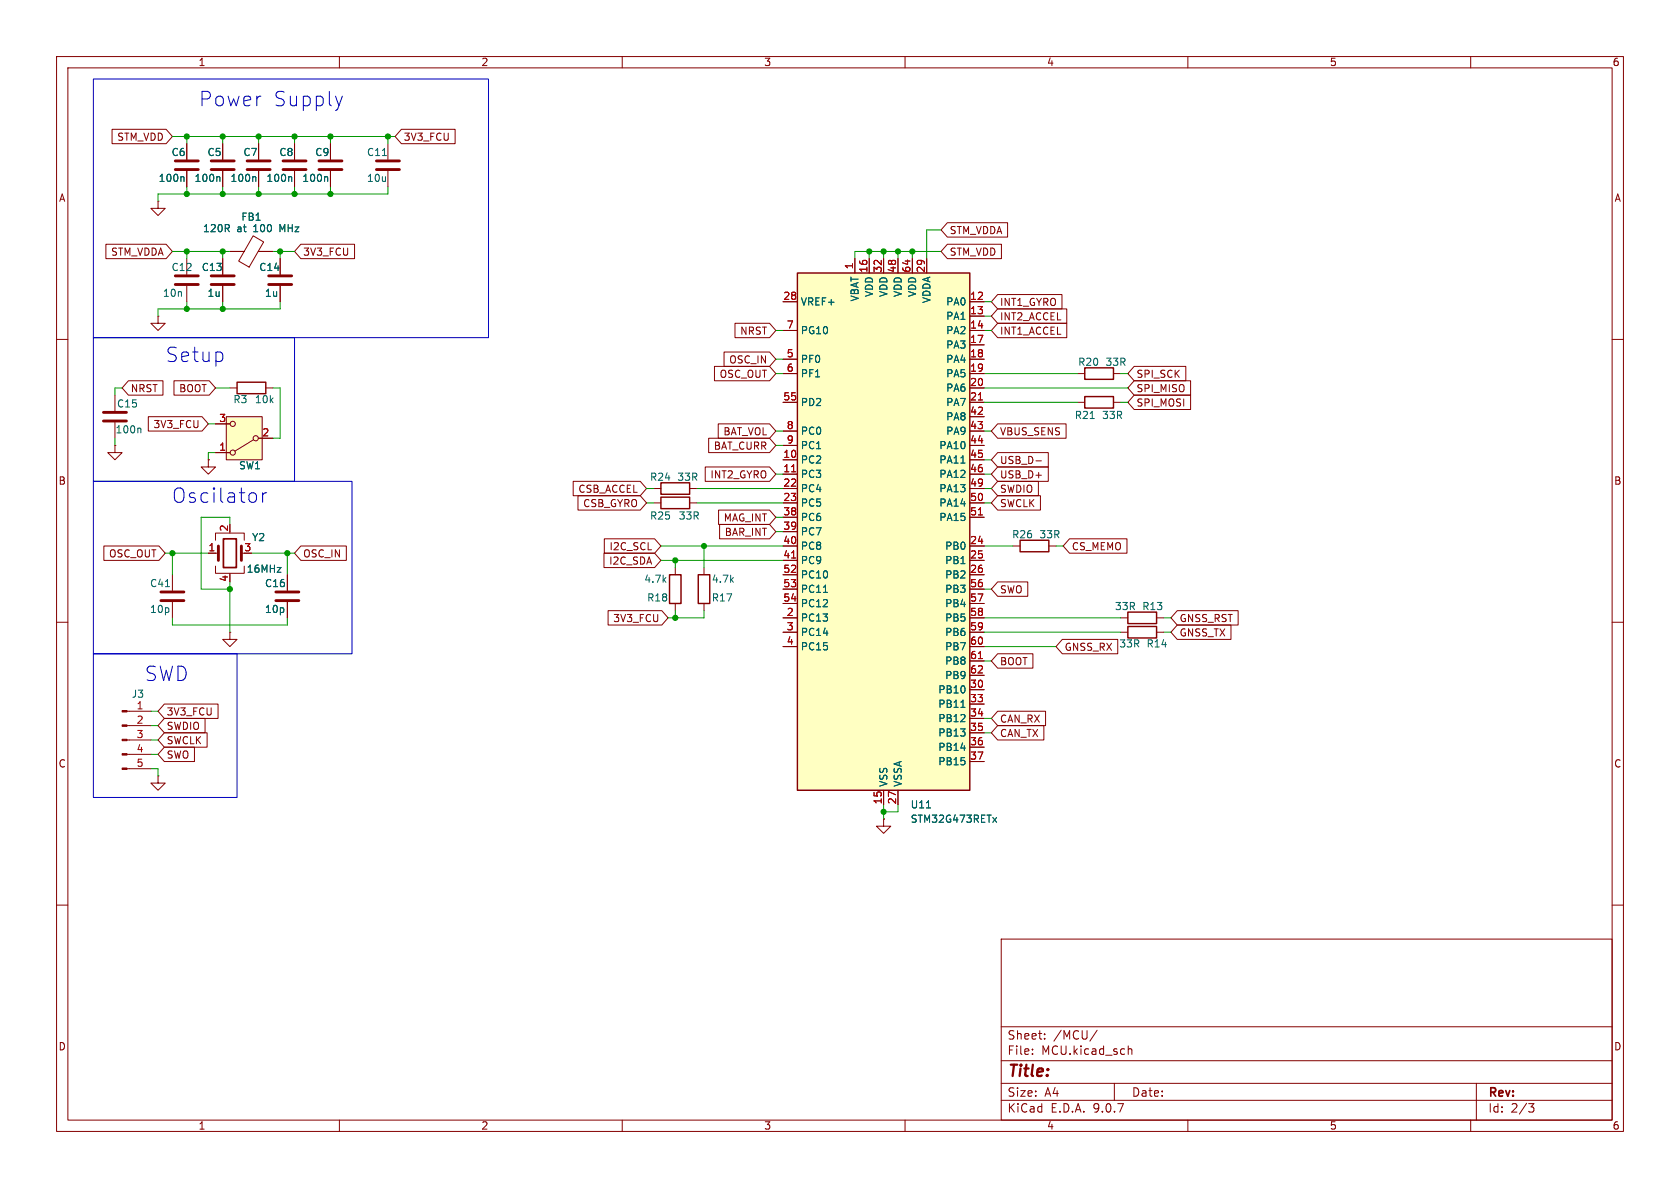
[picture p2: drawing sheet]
<svg xmlns="http://www.w3.org/2000/svg" width="297mm" height="210mm" viewBox="0 0 297 210" stroke-linecap="round" stroke-linejoin="round" font-family="sans-serif">
<g fill="none" stroke="#840000" stroke-width=".18">
<path d="M10 10h277v190h-277zM12 12h273v186h-273zM60 10v2M110 10v2M160 10v2M210 10v2M260 10v2M27.9 35.6v1.2h1.3l-1.3 1.3-1.2-1.3h1.2M27.9 35.6h.1M33 25.4v2.8M33 30.2v2.8M39.4 25.4v2.8"/>
<path d="M39.4 30.2v2.8M45.7 25.4v2.8M45.7 30.2v2.8M52.1 25.4v2.8M52.1 30.2v2.8M58.4 25.4v2.8M58.4 30.2v2.8M27.9 55.9v1.3h1.3l-1.3 1.2-1.2-1.2h1.2M27.9 55.9h.1M10 60h2M20.3 78.7v1.3h1.3l-1.3 1.3-1.3-1.3h1.3M20.3 78.7h.1"/>
<path d="M20.3 69.9v2.7M20.3 74.7v2.8M40.6 68.6h1.3M47 68.6h1.3M285 60h2M36.8 81.3v1.3h-1.2l1.2 1.2 1.3-1.2h-1.3M36.8 81.3h.1M36.8 97.8h1.8M38.1 95.5v-1.3h5.1v1.3M10 110h2M30.5 101.6v2.8M30.5 106.4v2.8"/>
<path d="M38.1 100.1v1.2h5.1v-1.2M40.6 101.3v.3M50.8 101.6v2.8M50.8 106.4v2.8M285 110h2M22.5 125.7h4.2M22.5 128.3h4.2M22.5 130.8h4.2M22.5 133.4h4.2M22.5 135.9h4.2M10 160h2M177 166h108v32h-108z"/>
<path d="M285 160h2M60 198v2M110 198v2M160 198v2M177 194.5h108M177 191.5h108M177 187.5h108M177 181.5h108M182.5 186.3v.1M182.5 185.5v.1M184.7 183.6v.1M184.7 182.8v.1"/>
<path d="M194 182.1l-1.3 2M197 191.5v3M199.5 184.9v1.5M199.5 185.5l.2-.1 .3 .1 .1 .9M210 198v2M260 198v2M261 191.5v6.5M270.2 195.1h1l-.5 .6 .4 .1 .1 .5-.3 .3h-.4"/>
</g>
<g fill="#840000" stroke="#840000" stroke-width=".18">
<path d="M21.6 125.6h.9v.3h-.9z"/>
<path d="M21.6 128.1h.9v.3h-.9z"/>
<path d="M21.6 130.7h.9v.2h-.9z"/>
<path d="M21.6 133.2h.9v.3h-.9z"/>
<path d="M21.6 135.8h.9v.2h-.9z"/>
</g>
<g fill="none" stroke="#840000" stroke-width=".51">
<path d="M31 28.4h4.1M31 30h4.1M37.3 28.4h4.1M37.3 30h4.1M43.7 28.4h4.1M43.7 30h4.1M50 28.4h4.1M50 30h4.1M56.4 28.4h4.1M56.4 30h4.1M18.3 72.9h4.1M18.3 74.4h4.1"/>
<path d="M38.6 96.5v2.6M42.7 96.5v2.6M28.4 106.2h4.1M28.4 104.6h4.1M48.8 106.2h4M48.8 104.6h4"/>
</g>
<path d="M32.3 31.2l.2 .2v.7M38.7 31.2l.2 .2v.7M45 31.2l.2 .2v.7M51.4 31.2l.2 .2v.7M57.7 31.2l.2 .2v.7M24.7 75.7l.2 .2v.6M29.2 103.7h.8" fill="none" stroke="#006464" stroke-width=".18"/>
<path d="M39.5 95.3h2.3v5h-2.3z" fill="none" stroke="#840000" stroke-width=".3"/>
<path d="M41.9 67.6h5.1v2h-5.1z" fill="none" stroke="#840000" stroke-width=".25"/>
<path d="M40 73.7h6.4v7.6h-6.4z" fill="#ffffc2"/>
<g fill="none" stroke="#840000" stroke-width=".18">
<path d="M68.6 25.4v2.8M68.6 30.2v2.8M33 45.7v2.8M33 50.5v2.8M39.4 45.7v2.8M39.4 50.5v2.8M40.6 44.5h2.6M44.8 41.7l1.8 1.1-2.6 4.4-1.8-1zM45.7 44.5h2.6M49.5 45.7v2.8M49.5 50.5v2.8M38.1 74.9h2.5"/>
<path d="M40 73.7h6.4v7.6h-6.4zM44.8 77.7l-3.3 2.1M45.7 77.5h2.6M190.5 71.1h1.3M190.5 66h1.3M196.8 71.1h1.3M196.8 66h1.3M38.1 80h2.5M40.6 111.8v1.2h-1.2l1.2 1.3 1.3-1.3h-1.3M40.6 111.8h.1M124.5 100.3v1.3M124.5 106.7v1.3"/>
<path d="M27.9 137.2v1.2h1.3l-1.3 1.3-1.2-1.3h1.2M27.9 137.2h.1M156.2 144.8v1.3h1.3l-1.3 1.2-1.3-1.2h1.3M156.2 144.8h.1"/>
<circle cx="41.1" cy="74.9" r=".46"/>
<circle cx="45.2" cy="77.5" r=".46"/>
<circle cx="41.1" cy="80" r=".46"/>
</g>
<path d="M66.5 28.4h4.1M66.5 30h4.1M31 48.8h4.1M31 50.3h4.1M37.3 48.8h4.1M37.3 50.3h4.1M47.5 48.8h4.1M47.5 50.3h4.1" fill="none" stroke="#840000" stroke-width=".51"/>
<path d="M191.8 70.1h5v2h-5zM191.8 65h5v2.1h-5zM123.4 101.6h2.1v5.1h-2.1z" fill="none" stroke="#840000" stroke-width=".25"/>
<path d="M67.6 27.5h.7M192.7 74h.8" fill="none" stroke="#006464" stroke-width=".18"/>
<path d="M141 48.3h30.4v91.4h-30.4z" fill="#ffffc2"/>
<path d="M141 48.3h30.4v91.4h-30.4zM116.8 87.9h5.1v2h-5.1zM116.8 85.3h5.1v2.1h-5.1zM180.3 95.5h5.1v2h-5.1zM118.4 101.6h2v5.1h-2zM199.4 108.2h5.1v2h-5.1zM199.4 110.7h5.1v2.1h-5.1z" fill="none" stroke="#840000" stroke-width=".25"/>
<g fill="none" stroke="#840000" stroke-width=".18">
<path d="M19.8 22.9h9.6l1.1 1.2-1.1 1.3h-9.6zM33 25.4v2.8M33 30.2v2.8M39.4 25.4v2.8M39.4 30.2v2.8M45.7 25.4v2.8M45.7 30.2v2.8M52.1 25.4v2.8M52.1 30.2v2.8M58.4 25.4v2.8M58.4 30.2v2.8M71 22.9h9.5v2.5h-9.5l-1.2-1.3z"/>
<path d="M167.5 39.4h10.6v2.5h-10.6l-1.1-1.3zM18.7 43.2h10.7l1.1 1.3-1.1 1.2h-10.7zM39.4 45.7v2.8M39.4 50.5v2.8M40.6 44.5h2.6M45.7 44.5h2.6M49.5 45.7v2.8M49.5 50.5v2.8M53.2 43.2h9.5v2.5h-9.5l-1.1-1.2zM129.9 57.1h6.1l1.2 1.3-1.2 1.3h-6.1zM138.4 53.3h2.6M138.4 58.4h2.6"/>
<path d="M151.1 45.7v2.6M153.7 45.7v2.6M156.2 45.7v2.6M158.7 45.7v2.6M161.3 45.7v2.6M163.8 45.7v2.6M167.5 43.2h9.5v2.5h-9.5l-1.1-1.2zM171.4 53.3h2.6M171.4 58.4h2.6M171.4 55.9h2.6M176.4 52.1h11.3v2.5h-11.3l-1.1-1.3zM176.4 54.6h12.2v2.6h-12.2l-1.1-1.3z"/>
<path d="M176.4 57.1h12.2v2.6h-12.2l-1.1-1.3zM22.7 67.3h6.1v2.6h-6.1l-1.1-1.3zM26.2 73.7h9.5l1.1 1.2-1.1 1.3h-9.5zM30.8 67.3h6.2l1.1 1.3-1.1 1.3h-6.2zM38.1 74.9h2.5M45.7 77.5h2.6M125.3 77.5h10.7l1.2 1.2-1.2 1.3h-10.7zM126.3 64.8h9.7l1.2 1.2-1.2 1.3h-9.7zM127 74.9h9l1.2 1.3-1.2 1.3h-9zM128 62.2h8l1.2 1.3-1.2 1.3h-8zM138.4 63.5h2.6M138.4 66h2.6"/>
<path d="M138.4 71.1h2.6M138.4 76.2h2.6M138.4 78.7h2.6M171.4 63.5h2.6M171.4 66h2.6M171.4 71.1h2.6M171.4 76.2h2.6M171.4 78.7h2.6M171.4 61h2.6M171.4 68.6h2.6M171.4 73.7h2.6M176.4 74.9h12.1v2.6h-12.1l-1.1-1.3z"/>
<path d="M200.5 69.8h10v2.6h-10l-1.1-1.3zM200.5 67.3h10v2.6h-10l-1.1-1.3zM200.5 64.8h9.1v2.5h-9.1l-1.1-1.3zM18.4 96.5h9.7l1.1 1.3-1.1 1.3h-9.7zM36.8 81.3h.1M36.8 97.8h1.3M38.1 80h2.5M53.2 96.5h8v2.6h-8l-1.1-1.3zM101.3 85.1h11.9l1.1 1.3-1.1 1.2h-11.9zM102.2 87.6h11l1.1 1.3-1.1 1.3h-11zM106.8 97.8h8.9l1.1 1.3-1.1 1.2h-8.9zM106.8 95.2h8.9l1.1 1.3-1.1 1.3h-8.9z"/>
<path d="M115.6 86.4h1.2M115.6 88.9h1.2M121.9 86.4h1.3M121.9 88.9h1.3M124.7 82.5h11.3l1.2 1.3-1.2 1.3h-11.3zM127 90.2h9l1.2 1.2-1.2 1.3h-9zM127.2 92.7h8.8l1.2 1.3-1.2 1.3h-8.8zM138.4 81.3h2.6M138.4 83.8h2.6M138.4 86.4h2.6M138.4 88.9h2.6M138.4 91.4h2.6"/>
<path d="M138.4 94h2.6M138.4 96.5h2.6M138.4 99.1h2.6M171.4 81.3h2.6M171.4 83.8h2.6M171.4 86.4h2.6M171.4 88.9h2.6M171.4 91.4h2.6M171.4 96.5h2.6M171.4 99.1h2.6M176.4 82.5h8.9v2.6h-8.9l-1.1-1.3zM176.4 80h8.9v2.6h-8.9l-1.1-1.3z"/>
<path d="M176.4 87.6h7.5v2.6h-7.5l-1.1-1.3zM176.4 85.1h7.2v2.5h-7.2l-1.1-1.2zM179.1 96.5h1.2M183.1 81.5h1M185.4 96.5h1.3M189.1 95.2h10.1v2.6h-10.1l-1.1-1.3zM50.8 101.6v2.8M50.8 106.4v2.8M107.5 107.9h9.5l1.1 1.3-1.1 1.3h-9.5zM119.4 100.3v1.3M119.4 106.7v1.3M138.4 101.6h2.6"/>
<path d="M138.4 104.1h2.6M138.4 106.7h2.6M138.4 109.2h2.6M138.4 111.8h2.6M138.4 114.3h2.6M171.4 101.6h2.6M171.4 104.1h2.6M171.4 106.7h2.6M171.4 109.2h2.6M171.4 111.8h2.6M171.4 114.3h2.6M171.4 116.8h2.6"/>
<path d="M171.4 119.4h2.6M176.4 102.9h5.3v2.5h-5.3l-1.1-1.3zM176.4 115.6h6.2v2.5h-6.2l-1.1-1.3zM187.8 113h9.8v2.6h-9.8l-1.1-1.3zM198.1 109.2h1.3M198.1 111.8h1.3M204.5 109.2h1.2M204.5 111.8h1.2M208.1 107.9h10.8v2.6h-10.8l-1.1-1.3zM208.1 110.5h9.5v2.5h-9.5l-1.1-1.2zM29.1 124.5h9.4v2.5h-9.4l-1.2-1.3zM29.1 127h7.2v2.5h-7.2l-1.2-1.2z"/>
<path d="M29.1 129.5h7.5v2.6h-7.5l-1.2-1.3zM29.1 132.1h5.3v2.5h-5.3l-1.2-1.2zM156.2 139.7v2.5M158.7 139.7v2.5M171.4 121.9h2.6M171.4 124.5h2.6M171.4 127h2.6M171.4 129.5h2.6M171.4 132.1h2.6M171.4 134.6h2.6M176.4 128.3h8.1v2.5h-8.1l-1.1-1.3zM176.4 125.7h8.4v2.6h-8.4l-1.1-1.3z"/>
<path d="M156.2 144.8h.1"/>
</g>
<path d="M173 70.7h.7M139.9 83.4h.8M139.9 98.6h.8M173 91h.7M173 116.4h.7" fill="none" stroke="#a90000" stroke-width=".18"/>
<path d="M32.3 31.2l.2 .2v.7M38.7 31.2l.2 .2v.7M45 31.2l.2 .2v.7M51.4 31.2l.2 .2v.7M57.7 31.2l.2 .2v.7M169.9 81.9h.7M145.6 104.7h.7M169.9 125h.7M163.8 142.8h.7M175.5 144.5l.7 .9M176.2 144.5l-.7 .9" fill="none" stroke="#006464" stroke-width=".18"/>
<g fill="none" stroke="#009600" stroke-width=".18">
<path d="M30.5 24.1h39.3M33 24.1v1.3M33 33v1.3M39.4 24.1v1.3M39.4 33v1.3M45.7 24.1v1.3M45.7 33v1.3M52.1 24.1v1.3M52.1 33v1.3M58.4 24.1v1.3M58.4 33v1.3M68.6 33v1.3h-40.7v1.3"/>
<path d="M68.6 24.1v1.3M30.5 44.5h10.1M33 44.5v1.2M33 53.3v1.3M39.4 44.5v1.2M39.4 53.3v1.3M48.3 44.5h3.8M49.5 53.3v1.3h-21.6v1.3M49.5 44.5v1.2M137.2 58.4h1.2M153.7 44.5v1.2M156.2 44.5v1.2"/>
<path d="M158.7 44.5v1.2M161.3 44.5v1.2M166.4 44.5h-15.3v1.2M166.4 40.6h-2.6v5.1M174 55.9h1.3M174 53.3h1.3M174 58.4h1.3M20.3 77.5v1.2M21.6 68.6h-1.3v1.3M36.8 74.9h1.3M38.1 68.6h2.5M48.3 68.6h1.2v8.9h-1.2"/>
<path d="M137.2 66h1.2M137.2 63.5h1.2M137.2 78.7h1.2M137.2 76.2h1.2M174 68.6h25.4M174 71.1h16.5M174 66h16.5M174 76.2h1.3M198.1 71.1h1.3M198.1 66h1.3M29.2 97.8h7.6M30.5 97.8v3.8"/>
<path d="M38.1 80h-1.3v1.3M40.6 92.7v-1.3h-5v12.7h5M44.4 97.8h7.7M50.8 97.8v3.8M114.3 88.9h1.3M114.3 86.4h1.3M116.8 96.5h21.6M116.8 99.1h21.6M119.4 99.1v1.2M123.2 88.9h15.2M123.2 86.4h15.2M124.5 96.5v3.8"/>
<path d="M137.2 94h1.2M137.2 91.4h1.2M137.2 83.8h1.2M174 96.5h5.1M174 81.3h1.3M174 88.9h1.3M174 86.4h1.3M174 83.8h1.3M186.7 96.5h1.3M30.5 109.2v1.3h20.3v-1.3M40.6 102.9v8.9M119.4 108v1.2"/>
<path d="M124.5 108v1.2h-6.4M174 104.1h1.3M174 109.2h24.1M174 111.8h24.1M174 114.3h12.7M174 116.8h1.3M205.7 109.2h1.3M205.7 111.8h1.3M26.7 135.9h1.2v1.3M26.7 128.3h1.2M26.7 133.4h1.2M26.7 130.8h1.2"/>
<path d="M26.7 125.7h1.2M174 129.5h1.3M174 127h1.3M156.2 142.2v2.6M158.7 142.2v1.3h-2.5"/>
</g>
<path d="M16.5 14h69.9v45.7h-69.9zM60.5 17l-.6 1.7M16.5 59.7h35.6v25.4h-35.6zM16.5 85.1h45.7v30.5h-45.7zM46.4 87.1v1.7M47.1 87.1a.65 .65 0 0 0-.7 .5M16.5 115.6h25.4v25.4h-25.4z" fill="none" stroke="#0000c2" stroke-width=".18"/>
<g fill="#009600" stroke="#009600" stroke-width=".18">
<circle cx="39.4" cy="24.1" r=".46"/>
<circle cx="45.7" cy="24.1" r=".46"/>
<circle cx="68.6" cy="24.1" r=".46"/>
<circle cx="58.4" cy="24.1" r=".46"/>
<circle cx="52.1" cy="34.3" r=".46"/>
<circle cx="52.1" cy="24.1" r=".46"/>
<circle cx="58.4" cy="34.3" r=".46"/>
<circle cx="30.5" cy="97.8" r=".46"/>
<circle cx="40.6" cy="104.1" r=".46"/>
<circle cx="50.8" cy="97.8" r=".46"/>
<circle cx="33" cy="54.6" r=".46"/>
<circle cx="33" cy="34.3" r=".46"/>
<circle cx="39.4" cy="54.6" r=".46"/>
<circle cx="49.5" cy="44.5" r=".46"/>
<circle cx="39.4" cy="34.3" r=".46"/>
<circle cx="33" cy="24.1" r=".46"/>
<circle cx="45.7" cy="34.3" r=".46"/>
<circle cx="39.4" cy="44.5" r=".46"/>
<circle cx="33" cy="44.5" r=".46"/>
<circle cx="161.3" cy="44.5" r=".46"/>
<circle cx="158.7" cy="44.5" r=".46"/>
<circle cx="153.7" cy="44.5" r=".46"/>
<circle cx="156.2" cy="44.5" r=".46"/>
<circle cx="124.5" cy="96.5" r=".46"/>
<circle cx="156.2" cy="143.5" r=".46"/>
<circle cx="119.4" cy="109.2" r=".46"/>
<circle cx="119.4" cy="99.1" r=".46"/>
</g>
<g font-size="3.5" fill="#0000c2">
<text x="35.1" y="19">Power</text>
<text x="48.3" y="19">Supply</text>
<text x="29.2" y="64.2">Setup</text>
<text x="30.4" y="89.1">Oscilator</text>
<text x="25.6" y="120.6">SWD</text>
</g>
<text font-size="2.8" fill="#840000" x="178" y="190.9">Title:</text>
<g font-size="2.1" fill="#840000">
<text x="178" y="184">Sheet:</text>
<text x="186.2" y="184">/MCU/</text>
<text x="178" y="186.7">File:</text>
<text x="184.1" y="186.7">MCU.kicad_sch</text>
<text x="178" y="196.9">KiCad</text>
<text x="178" y="194.1">Size:</text>
<text x="184.7" y="194.1">A4</text>
<text x="185.7" y="196.9">E.D.A.</text>
<text x="193.3" y="196.9">9.0.7</text>
<text x="200" y="194.1">Date:</text>
<text x="263" y="194.3">Rev:</text>
<text x="263" y="196.9">Id:</text>
<text x="267.1" y="196.9">2/3</text>
</g>
<g font-size="1.8" fill="#840000">
<text x="35" y="11.9">1</text>
<text x="85" y="11.9">2</text>
<text x="135" y="11.9">3</text>
<text x="185" y="11.9">4</text>
<text x="235" y="11.9">5</text>
<text x="285" y="11.9">6</text>
<text x="20.6" y="25.1">STM_VDD</text>
<text x="71.3" y="25.1">3V3_FCU</text>
<text x="10.3" y="35.9">A</text>
<text x="285.3" y="35.9">A</text>
<text x="167.8" y="41.6">STM_VDDA</text>
<text x="19.5" y="45.4">STM_VDDA</text>
<text x="53.5" y="45.4">3V3_FCU</text>
<text x="167.8" y="45.4">STM_VDD</text>
<text x="130.8" y="59.4">NRST</text>
<text x="176.7" y="54.3">INT1_GYRO</text>
<text x="176.7" y="56.8">INT2_ACCEL</text>
<text x="176.7" y="59.4">INT1_ACCEL</text>
<text x="128.8" y="64.5">OSC_IN</text>
<text x="23" y="69.5">NRST</text>
<text x="31.6" y="69.5">BOOT</text>
<text x="127.1" y="67">OSC_OUT</text>
<text x="200.8" y="69.5">SPI_MISO</text>
<text x="200.8" y="67">SPI_SCK</text>
<text x="27" y="75.9">3V3_FCU</text>
<text x="127.8" y="77.2">BAT_VOL</text>
<text x="176.7" y="77.2">VBUS_SENS</text>
<text x="200.8" y="72.1">SPI_MOSI</text>
<text x="126.1" y="79.7">BAT_CURR</text>
<text x="176.7" y="82.2">USB_D-</text>
<text x="10.3" y="85.9">B</text>
<text x="102.1" y="87.3">CSB_ACCEL</text>
<text x="103" y="89.9">CSB_GYRO</text>
<text x="125.5" y="84.8">INT2_GYRO</text>
<text x="176.7" y="84.8">USB_D+</text>
<text x="176.7" y="89.9">SWCLK</text>
<text x="176.7" y="87.3">SWDIO</text>
<text x="285.3" y="85.9">B</text>
<text x="127.8" y="92.4">MAG_INT</text>
<text x="128" y="94.9">BAR_INT</text>
<text x="19.2" y="98.7">OSC_OUT</text>
<text x="53.5" y="98.7">OSC_IN</text>
<text x="107.6" y="100">I2C_SDA</text>
<text x="107.6" y="97.5">I2C_SCL</text>
<text x="189.4" y="97.5">CS_MEMO</text>
<text x="176.7" y="105.1">SWO</text>
<text x="108.3" y="110.2">3V3_FCU</text>
<text x="208.4" y="110.2">GNSS_RST</text>
<text x="208.4" y="112.7">GNSS_TX</text>
<text x="176.7" y="117.8">BOOT</text>
<text x="188.1" y="115.3">GNSS_RX</text>
<text x="29.4" y="126.7">3V3_FCU</text>
<text x="29.4" y="129.2">SWDIO</text>
<text x="29.4" y="131.8">SWCLK</text>
<text x="176.7" y="130.5">CAN_TX</text>
<text x="176.7" y="128">CAN_RX</text>
<text x="10.3" y="135.9">C</text>
<text x="29.4" y="134.3">SWO</text>
<text x="285.3" y="135.9">C</text>
<text x="10.3" y="185.9">D</text>
<text x="285.3" y="185.9">D</text>
<text x="35" y="199.9">1</text>
<text x="85" y="199.9">2</text>
<text x="135" y="199.9">3</text>
<text x="185" y="199.9">4</text>
<text x="235" y="199.9">5</text>
<text x="285" y="199.9">6</text>
</g>
<g font-size="1.8" fill="#006464">
<text x="30.2" y="27.8">C6</text>
<text x="36.6" y="27.8">C5</text>
<text x="42.9" y="27.8">C7</text>
<text x="49.3" y="27.8">C8</text>
<text x="55.6" y="27.8">C9</text>
<text x="64.8" y="27.8">C11</text>
<text x="27.9" y="32.4">100n</text>
<text x="34.3" y="32.4">100n</text>
<text x="40.6" y="32.4">100n</text>
<text x="47" y="32.4">100n</text>
<text x="53.3" y="32.4">100n</text>
<text x="64.8" y="32.4">10u</text>
<text x="35.8" y="41.2">120R</text>
<text x="41.9" y="41.2">at</text>
<text x="42.6" y="39.2">FB1</text>
<text x="44.9" y="41.2">100</text>
<text x="49.7" y="41.2">MHz</text>
<text x="28.7" y="52.7">10n</text>
<text x="30.2" y="48.1">C12</text>
<text x="35.6" y="48.1">C13</text>
<text x="36.6" y="52.7">1u</text>
<text x="45.7" y="48.1">C14</text>
<text x="46.7" y="52.7">1u</text>
<text x="152" y="53.4" transform="rotate(-90 152 53.4)">VBAT</text>
<text x="154.5" y="52.6" transform="rotate(-90 154.5 52.6)">VDD</text>
<text x="157.1" y="52.6" transform="rotate(-90 157.1 52.6)">VDD</text>
<text x="159.6" y="52.6" transform="rotate(-90 159.6 52.6)">VDD</text>
<text x="162.2" y="52.6" transform="rotate(-90 162.2 52.6)">VDD</text>
<text x="164.7" y="53.7" transform="rotate(-90 164.7 53.7)">VDDA</text>
<text x="141.5" y="54.2">VREF+</text>
<text x="141.5" y="59.3">PG10</text>
<text x="167.2" y="54.2">PA0</text>
<text x="167.2" y="56.7">PA1</text>
<text x="167.2" y="59.3">PA2</text>
<text x="141.5" y="64.4">PF0</text>
<text x="167.2" y="61.8">PA3</text>
<text x="167.2" y="64.4">PA4</text>
<text x="190.5" y="64.9">R20</text>
<text x="195.3" y="64.9">33R</text>
<text x="41.2" y="71.5">R3</text>
<text x="45" y="71.5">10k</text>
<text x="141.5" y="66.9">PF1</text>
<text x="141.5" y="72">PD2</text>
<text x="167.2" y="66.9">PA5</text>
<text x="167.2" y="69.4">PA6</text>
<text x="167.2" y="72">PA7</text>
<text x="20.3" y="76.8">100n</text>
<text x="20.6" y="72.2">C15</text>
<text x="141.5" y="77.1">PC0</text>
<text x="167.2" y="74.5">PA8</text>
<text x="167.2" y="77.1">PA9</text>
<text x="189.9" y="74.3">R21</text>
<text x="194.7" y="74.3">33R</text>
<text x="42.2" y="83.2">SW1</text>
<text x="141.5" y="79.6">PC1</text>
<text x="141.5" y="82.1">PC2</text>
<text x="166" y="79.6">PA10</text>
<text x="166" y="82.1">PA11</text>
<text x="114.8" y="85.2">R24</text>
<text x="119.6" y="85.2">33R</text>
<text x="141.5" y="84.7">PC3</text>
<text x="141.5" y="87.2">PC4</text>
<text x="141.5" y="89.8">PC5</text>
<text x="166" y="84.7">PA12</text>
<text x="166" y="87.2">PA13</text>
<text x="166" y="89.8">PA14</text>
<text x="44.5" y="95.9">Y2</text>
<text x="114.8" y="92">R25</text>
<text x="119.9" y="92">33R</text>
<text x="141.5" y="92.3">PC6</text>
<text x="141.5" y="94.8">PC7</text>
<text x="166" y="92.3">PA15</text>
<text x="178.8" y="95.4">R26</text>
<text x="183.7" y="95.4">33R</text>
<text x="43.5" y="101.4">16MHz</text>
<text x="141.5" y="97.4">PC8</text>
<text x="141.5" y="99.9">PC9</text>
<text x="167" y="97.4">PB0</text>
<text x="167" y="99.9">PB1</text>
<text x="26.4" y="104">C41</text>
<text x="46.7" y="104">C16</text>
<text x="113.8" y="103.2">4.7k</text>
<text x="114.3" y="106.5">R18</text>
<text x="125.7" y="103.2">4.7k</text>
<text x="125.7" y="106.5">R17</text>
<text x="141.5" y="102.5">PC10</text>
<text x="141.5" y="105">PC11</text>
<text x="141.5" y="107.5">PC12</text>
<text x="167" y="102.5">PB2</text>
<text x="167" y="105">PB3</text>
<text x="167" y="107.5">PB4</text>
<text x="26.4" y="108.6">10p</text>
<text x="46.7" y="108.6">10p</text>
<text x="141.5" y="110.1">PC13</text>
<text x="141.5" y="112.6">PC14</text>
<text x="167" y="110.1">PB5</text>
<text x="167" y="112.6">PB6</text>
<text x="197" y="108.1">33R</text>
<text x="201.8" y="108.1">R13</text>
<text x="141.5" y="115.2">PC15</text>
<text x="167" y="115.2">PB7</text>
<text x="167" y="117.7">PB8</text>
<text x="197.8" y="114.7">33R</text>
<text x="202.6" y="114.7">R14</text>
<text x="23.2" y="123.5">J3</text>
<text x="165.8" y="122.8">PB10</text>
<text x="165.8" y="125.3">PB11</text>
<text x="167" y="120.2">PB9</text>
<text x="165.8" y="127.9">PB12</text>
<text x="165.8" y="130.4">PB13</text>
<text x="165.8" y="132.9">PB14</text>
<text x="165.8" y="135.5">PB15</text>
<text x="157.1" y="139.2" transform="rotate(-90 157.1 139.2)">VSS</text>
<text x="159.6" y="139.2" transform="rotate(-90 159.6 139.2)">VSSA</text>
<text x="160.9" y="143.1">U11</text>
<text x="160.9" y="145.6">STM32G473RETx</text>
</g>
<g font-size="1.8" fill="#a90000">
<text x="150.9" y="47.7" transform="rotate(-90 150.9 47.7)">1</text>
<text x="138.4" y="53.1">28</text>
<text x="153.4" y="48.3" transform="rotate(-90 153.4 48.3)">16</text>
<text x="156" y="48.3" transform="rotate(-90 156 48.3)">32</text>
<text x="158.5" y="48.3" transform="rotate(-90 158.5 48.3)">48</text>
<text x="161" y="48.3" transform="rotate(-90 161 48.3)">64</text>
<text x="163.6" y="48.3" transform="rotate(-90 163.6 48.3)">29</text>
<text x="171.4" y="53.1">12</text>
<text x="139" y="58.2">7</text>
<text x="171.4" y="55.6">13</text>
<text x="171.4" y="58.2">14</text>
<text x="139" y="63.2">5</text>
<text x="139" y="65.8">6</text>
<text x="171.4" y="60.7">17</text>
<text x="171.4" y="63.2">18</text>
<text x="171.4" y="65.8">19</text>
<text x="138.4" y="70.9">55</text>
<text x="171.4" y="68.3">20</text>
<text x="171.4" y="70.9">21</text>
<text x="38.7" y="74.7">3</text>
<text x="46.3" y="77.2">2</text>
<text x="139" y="75.9">8</text>
<text x="171.4" y="73.4">42</text>
<text x="171.4" y="75.9">43</text>
<text x="38.7" y="79.8">1</text>
<text x="138.4" y="81">10</text>
<text x="138.4" y="83.6">11</text>
<text x="139" y="78.5">9</text>
<text x="171.4" y="78.5">44</text>
<text x="171.4" y="81">45</text>
<text x="171.4" y="83.6">46</text>
<text x="138.4" y="86.1">22</text>
<text x="138.4" y="88.6">23</text>
<text x="171.4" y="86.1">49</text>
<text x="171.4" y="88.6">50</text>
<text x="40.4" y="94.1" transform="rotate(-90 40.4 94.1)">2</text>
<text x="138.4" y="91.2">38</text>
<text x="138.4" y="93.7">39</text>
<text x="171.4" y="91.2">51</text>
<text x="36.8" y="97.5">1</text>
<text x="43.1" y="97.5">3</text>
<text x="138.4" y="96.3">40</text>
<text x="138.4" y="98.8">41</text>
<text x="138.4" y="101.3">52</text>
<text x="171.4" y="96.3">24</text>
<text x="171.4" y="98.8">25</text>
<text x="171.4" y="101.3">26</text>
<text x="40.4" y="102.9" transform="rotate(-90 40.4 102.9)">4</text>
<text x="138.4" y="103.9">53</text>
<text x="138.4" y="106.4">54</text>
<text x="171.4" y="103.9">56</text>
<text x="171.4" y="106.4">57</text>
<text x="139" y="109">2</text>
<text x="139" y="111.5">3</text>
<text x="171.4" y="109">58</text>
<text x="171.4" y="111.5">59</text>
<text x="139" y="114">4</text>
<text x="171.4" y="114">60</text>
<text x="171.4" y="116.6">61</text>
<text x="171.4" y="119.1">62</text>
<text x="24.1" y="125.5">1</text>
<text x="171.4" y="121.7">30</text>
<text x="171.4" y="124.2">33</text>
<text x="24.1" y="128">2</text>
<text x="24.1" y="130.6">3</text>
<text x="171.4" y="126.7">34</text>
<text x="171.4" y="129.3">35</text>
<text x="171.4" y="131.8">36</text>
<text x="24.1" y="133.1">4</text>
<text x="24.1" y="135.6">5</text>
<text x="171.4" y="134.4">37</text>
<text x="156" y="142.3" transform="rotate(-90 156 142.3)">15</text>
<text x="158.5" y="142.3" transform="rotate(-90 158.5 142.3)">27</text>
</g>
</svg>
